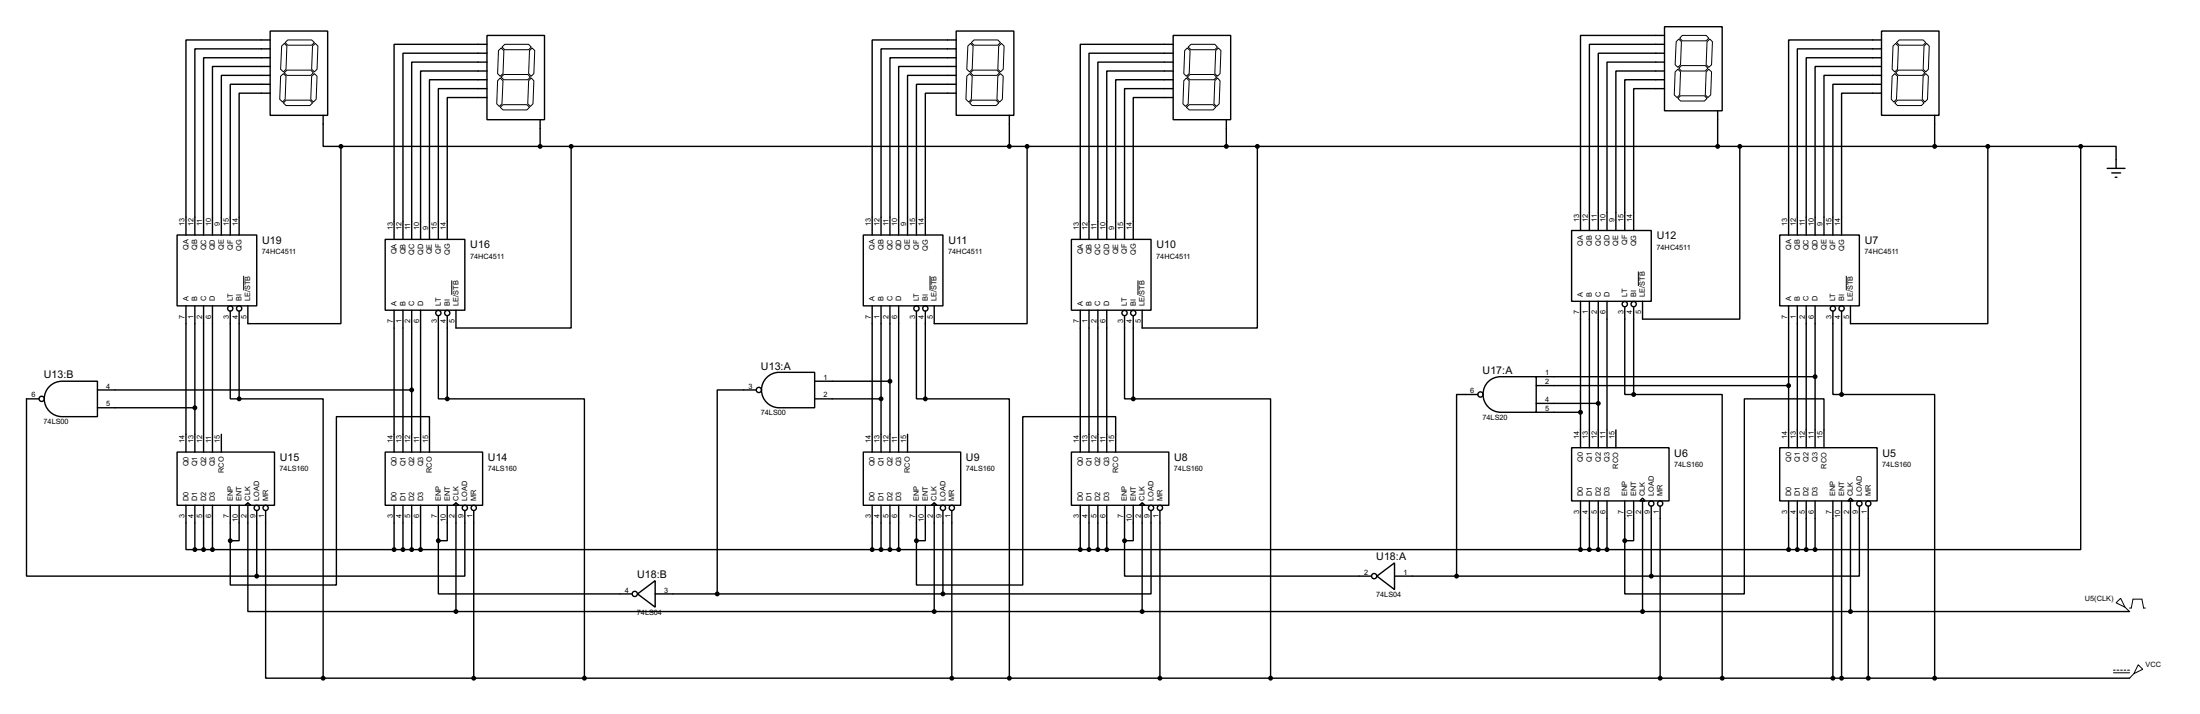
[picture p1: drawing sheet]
<svg xmlns="http://www.w3.org/2000/svg" width="631mm" height="205mm" viewBox="0 0 631 205" stroke-linecap="round" stroke-linejoin="round" font-family="sans-serif">
<g fill="none" stroke="#000" stroke-width=".4">
<path d="M77.5 8.9h16.5v24.2h-16.5zM77.5 11.5h-24.1v55.9M77.5 14h-21.6v53.4M77.5 16.6h-19.1v50.8M77.5 19.1h-16.5v48.3M139.7 10.2h16.5v24.1h-16.5zM139.7 12.7h-26.6v55.9M139.7 15.3h-24.1v53.3M139.7 17.8h-21.6v50.8M274.3 8.9h16.6v24.2h-16.6zM274.3 11.5h-24.1v55.9M274.3 14h-21.5v53.4"/>
<path d="M274.3 16.6h-19v50.8M274.3 19.1h-16.5v48.3M336.6 10.2h16.5v24.1h-16.5zM336.6 12.7h-26.7v55.9M336.6 15.3h-24.2v53.3M336.6 17.8h-21.6v50.8M477.5 7.7h16.6v24.1h-16.6zM477.5 10.2h-24.1v55.9M477.5 12.7h-21.5v53.4M477.5 15.3h-19v50.8M477.5 17.8h-16.5v48.3M539.8 8.9h16.5v24.2h-16.5z"/>
<path d="M539.8 11.5h-26.7v55.9M539.8 14h-24.2v53.4M539.8 16.6h-21.6v50.8M539.8 19.1h-19.1v48.3M77.5 21.6h-14v45.8M77.5 24.2h-11.4v43.2M77.5 26.7h-8.9v40.7M92.7 33.1v8.9h5.1M139.7 20.4h-19v48.2M139.7 22.9h-16.5v45.7M139.7 25.4h-13.9v43.2M139.7 28h-11.4v40.6"/>
<path d="M155 34.3v7.7M274.3 21.6h-13.9v45.8M274.3 24.2h-11.4v43.2M274.3 26.7h-8.8v40.7M289.6 33.1v8.9M336.6 20.4h-19.1v48.2M336.6 22.9h-16.5v45.7M336.6 25.4h-14v43.2M336.6 28h-11.5v40.6M351.8 34.3v7.7M477.5 20.4h-13.9v45.7M477.5 22.9h-11.4v43.2"/>
<path d="M477.5 25.4h-8.8v40.7M492.8 31.8v10.2M539.8 21.6h-16.5v45.8M539.8 24.2h-14v43.2M539.8 26.7h-11.5v40.7M555 33.1v8.9M97.8 42v50.8h-26.7v-5.1M97.8 42h499.1M163.9 42v52h-33.1v-5.1M294.7 42v50.8h-26.7v-5.1M360.7 42v52h-33v-5.1M499.1 42v49.5h-27.9v-5.1"/>
<path d="M570.3 42v50.8h-39.4v-5.1M596.9 42h10.2v6.3M596.9 42v115.5h-76.2M604.5 48.3h5.1M605.8 49.6h2.6M606.8 50.8h.5M50.8 67.4h22.9v20.3h-22.9zM110.5 68.6h22.9v20.3h-22.9zM247.7 67.4h22.8v20.3h-22.8zM307.4 68.6h22.8v20.3h-22.8zM450.9 66.1h22.8v20.3h-22.8zM510.6 67.4h22.8v20.3h-22.8z"/>
<path d="M53.4 87.7v41.9M55.9 87.7v41.9M58.4 87.7v41.9M61 87.7v41.9M66.1 89.2v25.1h2.5M68.6 89.2v25.1M113.1 88.9v40.7M115.6 88.9v40.7M118.1 88.9v40.7M120.7 88.9v40.7M125.8 90.5v23.8h2.5M128.3 90.5v23.8"/>
<path d="M250.2 87.7v41.9M252.8 87.7v41.9M255.3 87.7v41.9M257.8 87.7v41.9M262.9 89.2v25.1h2.6M265.5 89.2v25.1M309.9 88.9v40.7M312.4 88.9v40.7M315 88.9v40.7M317.5 88.9v40.7M322.6 90.5v23.8h2.5M325.1 90.5v23.8"/>
<path d="M453.4 86.4v41.9M456 86.4v41.9M458.5 86.4v41.9M461 86.4v41.9M466.1 87.9v25.2h2.6M468.7 87.9v25.2M513.1 87.7v40.6M515.6 87.7v40.6M518.2 87.7v40.6M520.7 87.7v40.6M525.8 89.2v23.9h2.5M528.3 89.2v23.9"/>
<path d="M11.2 114.3h-3.6v50.8h66.1M13.9 111a5.1 5.1 0 0 1 3.9-1.7h10.2v10.1h-10.2a5.1 5.1 0 0 1-4.6-2.9 5.1 5.1 0 0 1 .7-5.5zM28 116.9h27.9M28 111.8h90.1M68.6 114.3h24.1v80.1M128.3 114.3h39.4v80.1M216.9 111.8h-11.1v58.4M219.7 108.5a5.1 5.1 0 0 1 3.8-1.8h10.2v10.2h-10.2a5.1 5.1 0 0 1-4.6-3 5.1 5.1 0 0 1 .8-5.4zM233.7 114.3h19.1M233.7 109.3h21.6M265.5 114.3h24.1v80.1M325.1 114.3h39.4v80.1"/>
<path d="M424 113.1h-6.1v52M426.7 109.7a5.1 5.1 0 0 1 3.9-1.7h10.1v10.2h-10.1a5.2 5.2 0 0 1-4.7-3.1 5.2 5.2 0 0 1 .8-5.4zM440.7 118.2h12.7M440.7 115.6h17.8M440.7 110.5h72.4M440.7 108h80M468.7 113.1h25.4v81.3M528.3 113.1h26.7v81.3M50.8 129.6h28v15.2h-28zM63.5 124.5v5.1M110.5 129.6h28v15.2h-28zM123.2 129.6v-10.2h-26.7v48.3h-30.4v-12.7"/>
<path d="M247.7 129.6h27.9v15.2h-27.9zM260.4 124.5v5.1M307.4 129.6h27.9v15.2h-27.9zM320.1 129.6v-10.2h-26.7v48.3h-30.5v-12.7M450.9 128.3h27.9v15.3h-27.9zM463.6 123.2v5.1M510.6 128.3h27.9v15.3h-27.9zM523.3 128.3v-14h-22.9v55.9h-34.3v-15.2M53.4 144.8v12.7h2.5M55.9 157.5h464.8M55.9 144.8v12.7M58.4 144.8v12.7"/>
<path d="M61 144.8v12.7M66.1 144.8v10.2M68.6 144.8v10.2h-2.5M70.4 144.8l.7-.7 .8 .7zM71.1 144.8v30.5h59.7M73.7 146.3v18.8M76.2 146.3v48.1h16.5M113.1 144.8v12.7M115.6 144.8v12.7M118.1 144.8v12.7M120.7 144.8v12.7M125.8 155v15.2h55.6"/>
<path d="M125.8 144.8v10.2M128.3 144.8v10.2h-2.5M130.1 144.8l.7-.7 .8 .7zM130.8 144.8v30.5M133.4 146.3v18.8h-59.7M135.9 146.3v48.1M250.2 144.8v12.7M252.8 144.8v12.7M255.3 144.8v12.7M257.8 144.8v12.7M262.9 144.8v10.2M265.5 144.8v10.2h-2.6"/>
<path d="M267.2 144.8l.8-.7 .8 .7zM268 144.8v30.5M270.5 146.3v23.9M273.1 146.3v48.1M309.9 144.8v12.7M312.4 144.8v12.7M315 144.8v12.7M317.5 144.8v12.7M322.6 155v10.1h70.9M322.6 144.8v10.2M325.1 144.8v10.2h-2.5M326.9 144.8l.8-.7 .8 .7z"/>
<path d="M327.7 144.8v30.5M330.2 146.3v23.9h-59.7M332.8 146.3v48.1M453.4 143.6v13.9M456 143.6v13.9M458.5 143.6v13.9M461 143.6v13.9M466.1 143.6v11.4M468.7 143.6v11.4h-2.6M470.4 143.6l.8-.8 .8 .8zM471.2 143.6v31.7M473.7 145.1v20"/>
<path d="M476.3 145.1v49.3M513.1 143.6v13.9M515.6 143.6v13.9M518.2 143.6v13.9M520.7 143.6v13.9M525.8 143.6v50.8M528.3 143.6v50.8M530.9 142.8l.8 .8h-1.6zM530.9 143.6v31.7M533.4 145.1v20h-59.7M536 145.1v49.3M130.8 175.3h480.1"/>
<path d="M182.9 170.2l5.1-3.8v7.6zM188 170.2h82.5M395 165.1l5.1-3.8v7.7zM400.1 165.1h73.6M92.7 194.4h518.2"/>
<circle cx="66" cy="88.4" r=".75"/>
<circle cx="68.6" cy="88.4" r=".75"/>
<circle cx="125.7" cy="89.7" r=".75"/>
<circle cx="128.3" cy="89.7" r=".75"/>
<circle cx="262.9" cy="88.4" r=".75"/>
<circle cx="265.4" cy="88.4" r=".75"/>
<circle cx="322.6" cy="89.7" r=".75"/>
<circle cx="325.1" cy="89.7" r=".75"/>
<circle cx="466.1" cy="87.2" r=".75"/>
<circle cx="468.6" cy="87.2" r=".75"/>
<circle cx="525.8" cy="88.4" r=".75"/>
<circle cx="528.3" cy="88.4" r=".75"/>
<circle cx="11.9" cy="114.3" r=".75"/>
<circle cx="217.7" cy="111.8" r=".75"/>
<circle cx="424.7" cy="113.1" r=".75"/>
<circle cx="73.6" cy="145.6" r=".75"/>
<circle cx="76.2" cy="145.6" r=".75"/>
<circle cx="133.3" cy="145.6" r=".75"/>
<circle cx="135.9" cy="145.6" r=".75"/>
<circle cx="270.5" cy="145.6" r=".75"/>
<circle cx="273" cy="145.6" r=".75"/>
<circle cx="330.2" cy="145.6" r=".75"/>
<circle cx="332.7" cy="145.6" r=".75"/>
<circle cx="473.7" cy="144.3" r=".75"/>
<circle cx="476.2" cy="144.3" r=".75"/>
<circle cx="533.4" cy="144.3" r=".75"/>
<circle cx="535.9" cy="144.3" r=".75"/>
<circle cx="182.1" cy="170.2" r=".75"/>
<circle cx="394.2" cy="165.1" r=".75"/>
</g>
<g fill="none" stroke="#000" stroke-width=".29">
<path d="M80.8 13.2l.8-.7 .7 .7-.2 6.7-.8 .7-.8-.7zM81.8 12.2l.8-.7h6.8l.8 .7-.8 .8h-6.8zM89.7 13.2l.8-.7 .7 .7-.2 6.7-.8 .7-.8-.7zM143 14.5l.8-.7 .8 .7-.3 6.6-.8 .8-.7-.8zM144 13.5l.8-.8h6.9l.7 .8-.7 .8h-6.9zM151.9 14.5l.8-.7 .7 .7-.2 6.6-.8 .8-.7-.8zM277.7 13.2l.7-.7 .8 .7-.3 6.7-.7 .7-.8-.7zM278.7 12.2l.7-.7h6.9l.7 .7-.7 .8h-6.9zM286.5 13.2l.8-.7 .8 .7-.3 6.7-.8 .7-.7-.7zM340.6 13.8l.8 .7-.2 6.6-.8 .8-.8-.8 .3-6.6zM341.7 12.7h6.8l.8 .8-.8 .8h-6.8l-.8-.8zM349.5 13.8l.8 .7-.3 6.6-.7 .8-.8-.8 .3-6.6z"/>
<path d="M480.9 12l.7-.8 .8 .8-.3 6.6-.7 .7-.8-.7zM481.6 19.6l.8-.8h6.8l.8 .8-.8 .8h-6.8zM482.6 10.2h6.9l.7 .8-.7 .7h-6.9l-.7-.7zM489.7 12l.8-.8 .8 .8-.3 6.6-.8 .7-.7-.7zM543.1 13.2l.7-.7 .8 .7-.2 6.7-.8 .7-.8-.7zM544.1 12.2l.8-.7h6.8l.8 .7-.8 .8h-6.8zM552.7 12.5l.8 .7-.3 6.7-.7 .7-.8-.7 .3-6.7zM80.5 21.9l.8-.8 .8 .8-.3 6.6-.7 .8-.8-.8zM81.6 20.9l.7-.8h6.9l.7 .8-.7 .7h-6.9zM82.1 28.7h6.8l.8 .8-.8 .8h-6.8l-.8-.8zM89.4 21.9l.8-.8 .8 .8-.3 6.6-.8 .8-.7-.8zM143.5 30.8l.8-.8h6.9l.7 .8-.7 .7h-6.9z"/>
<path d="M143.5 22.4l.8 .8-.3 6.6-.7 .7-.8-.7 .3-6.6zM143.8 22.1l.8-.7h6.8l.8 .7-.8 .8h-6.8zM152.4 22.4l.8 .8-.3 6.6-.7 .7-.8-.7 .3-6.6zM277.4 21.9l.8-.8 .7 .8-.2 6.6-.8 .8-.8-.8zM278.4 20.9l.8-.8h6.8l.8 .8-.8 .7h-6.8zM278.9 28.7h6.9l.7 .8-.7 .8h-6.9l-.7-.8zM286.3 21.9l.7-.8 .8 .8-.2 6.6-.8 .8-.8-.8zM340.4 30.8l.8-.8h6.8l.8 .8-.8 .7h-6.8zM340.4 22.4l.8 .8-.3 6.6-.8 .7-.7-.7 .2-6.6zM340.6 22.1l.8-.7h6.9l.7 .7-.7 .8h-6.9zM349.3 22.4l.7 .8-.2 6.6-.8 .7-.7-.7 .2-6.6zM480.6 20.6l.8-.7 .7 .7-.2 6.6-.8 .8-.8-.8z"/>
<path d="M481.4 28.2l.7-.7h6.9l.7 .7-.7 .8h-6.9zM489.5 20.6l.7-.7 .8 .7-.2 6.6-.8 .8-.8-.8zM543.6 29.5l.8-.8h6.8l.8 .8-.8 .8h-6.8zM543.6 21.1l.8 .8-.3 6.6-.8 .8-.7-.8 .2-6.6zM543.8 20.9l.8-.8h6.9l.7 .8-.7 .7h-6.9zM551.7 21.9l.8-.8 .7 .8-.2 6.6-.8 .8-.7-.8zM69.9 79.1v4.1M266.8 79v4.2M470 77.8v4.2M529.7 79v4.2M129.6 80.4v4.1M326.5 80.4v4.1"/>
<path d="M607.1 172.8l1.3-1.3 1.2 2.5zM609.6 174l1.3 1.3M610.9 174.3h.5l.5-2.6h2.6l.5 2.6h.5M606.3 192.1h.5M606.3 192.8h4.6M607.3 192.1h.6M608.4 192.1h.5M609.4 192.1h.5M610.4 192.1h.5M612.2 193.1l-1.3 1.3M613.4 190.5l1.3 1.3-2.5 1.3z"/>
</g>
<g fill="#000" stroke="#000" stroke-width=".4">
<circle cx="97.8" cy="42" r=".5"/>
<circle cx="154.9" cy="42" r=".5"/>
<circle cx="163.8" cy="42" r=".5"/>
<circle cx="289.5" cy="42" r=".5"/>
<circle cx="294.6" cy="42" r=".5"/>
<circle cx="351.8" cy="42" r=".5"/>
<circle cx="360.7" cy="42" r=".5"/>
<circle cx="492.7" cy="42" r=".5"/>
<circle cx="499.1" cy="42" r=".5"/>
<circle cx="555" cy="42" r=".5"/>
<circle cx="570.2" cy="42" r=".5"/>
<circle cx="596.9" cy="42" r=".5"/>
<circle cx="55.9" cy="116.9" r=".5"/>
<circle cx="68.6" cy="114.3" r=".5"/>
<circle cx="118.1" cy="111.8" r=".5"/>
<circle cx="128.3" cy="114.3" r=".5"/>
<circle cx="252.7" cy="114.3" r=".5"/>
<circle cx="255.3" cy="109.3" r=".5"/>
<circle cx="265.4" cy="114.3" r=".5"/>
<circle cx="325.1" cy="114.3" r=".5"/>
<circle cx="453.4" cy="118.2" r=".5"/>
<circle cx="458.5" cy="115.6" r=".5"/>
<circle cx="468.6" cy="113.1" r=".5"/>
<circle cx="513.1" cy="110.5" r=".5"/>
<circle cx="520.7" cy="108" r=".5"/>
<circle cx="528.3" cy="113.1" r=".5"/>
<circle cx="55.9" cy="157.5" r=".5"/>
<circle cx="58.4" cy="157.5" r=".5"/>
<circle cx="60.9" cy="157.5" r=".5"/>
<circle cx="66" cy="155" r=".5"/>
<circle cx="113" cy="157.5" r=".5"/>
<circle cx="115.6" cy="157.5" r=".5"/>
<circle cx="118.1" cy="157.5" r=".5"/>
<circle cx="120.6" cy="157.5" r=".5"/>
<circle cx="125.7" cy="155" r=".5"/>
<circle cx="250.2" cy="157.5" r=".5"/>
<circle cx="252.7" cy="157.5" r=".5"/>
<circle cx="255.3" cy="157.5" r=".5"/>
<circle cx="257.8" cy="157.5" r=".5"/>
<circle cx="262.9" cy="155" r=".5"/>
<circle cx="309.9" cy="157.5" r=".5"/>
<circle cx="312.4" cy="157.5" r=".5"/>
<circle cx="314.9" cy="157.5" r=".5"/>
<circle cx="317.5" cy="157.5" r=".5"/>
<circle cx="322.6" cy="155" r=".5"/>
<circle cx="453.4" cy="157.5" r=".5"/>
<circle cx="455.9" cy="157.5" r=".5"/>
<circle cx="458.5" cy="157.5" r=".5"/>
<circle cx="461" cy="157.5" r=".5"/>
<circle cx="466.1" cy="155" r=".5"/>
<circle cx="513.1" cy="157.5" r=".5"/>
<circle cx="515.6" cy="157.5" r=".5"/>
<circle cx="518.1" cy="157.5" r=".5"/>
<circle cx="520.7" cy="157.5" r=".5"/>
<circle cx="73.6" cy="165.1" r=".5"/>
<circle cx="130.8" cy="175.3" r=".5"/>
<circle cx="205.7" cy="170.2" r=".5"/>
<circle cx="268" cy="175.3" r=".5"/>
<circle cx="270.5" cy="170.2" r=".5"/>
<circle cx="327.6" cy="175.3" r=".5"/>
<circle cx="417.8" cy="165.1" r=".5"/>
<circle cx="471.2" cy="175.3" r=".5"/>
<circle cx="473.7" cy="165.1" r=".5"/>
<circle cx="530.8" cy="175.3" r=".5"/>
<circle cx="92.7" cy="194.4" r=".5"/>
<circle cx="135.9" cy="194.4" r=".5"/>
<circle cx="167.6" cy="194.4" r=".5"/>
<circle cx="273" cy="194.4" r=".5"/>
<circle cx="289.5" cy="194.4" r=".5"/>
<circle cx="332.7" cy="194.4" r=".5"/>
<circle cx="364.5" cy="194.4" r=".5"/>
<circle cx="476.2" cy="194.4" r=".5"/>
<circle cx="494" cy="194.4" r=".5"/>
<circle cx="525.8" cy="194.4" r=".5"/>
<circle cx="528.3" cy="194.4" r=".5"/>
<circle cx="535.9" cy="194.4" r=".5"/>
<circle cx="555" cy="194.4" r=".5"/>
</g>
<g font-size="3.4">
<text x="75.2" y="69.8">U19</text>
<text x="134.9" y="71.2">U16</text>
<text x="272.1" y="69.8">U11</text>
<text x="331.8" y="71.2">U10</text>
<text x="475.3" y="68.6">U12</text>
<text x="535" y="69.8">U7</text>
<text x="218.3" y="105.9">U13:A</text>
<text x="425.3" y="107.2">U17:A</text>
<text x="12.6" y="108.5">U13:B</text>
<text x="480.3" y="130.9">U6</text>
<text x="540" y="130.9">U5</text>
<text x="80.3" y="132.1">U15</text>
<text x="140" y="132.1">U14</text>
<text x="277.1" y="132.1">U9</text>
<text x="336.8" y="132.1">U8</text>
<text x="394.8" y="160.5">U18:A</text>
<text x="182.8" y="165.6">U18:B</text>
</g>
<g font-size="2.4">
<text x="52.9" y="64.8" transform="rotate(-90 52.9 64.8)">13</text>
<text x="55.5" y="64.8" transform="rotate(-90 55.5 64.8)">12</text>
<text x="58" y="64.8" transform="rotate(-90 58 64.8)">11</text>
<text x="60.6" y="64.8" transform="rotate(-90 60.6 64.8)">10</text>
<text x="63.1" y="64.8" transform="rotate(-90 63.1 64.8)">9</text>
<text x="65.7" y="64.8" transform="rotate(-90 65.7 64.8)">15</text>
<text x="68.2" y="64.8" transform="rotate(-90 68.2 64.8)">14</text>
<text x="249.8" y="64.8" transform="rotate(-90 249.8 64.8)">13</text>
<text x="252.4" y="64.8" transform="rotate(-90 252.4 64.8)">12</text>
<text x="254.9" y="64.8" transform="rotate(-90 254.9 64.8)">11</text>
<text x="257.4" y="64.8" transform="rotate(-90 257.4 64.8)">10</text>
<text x="260" y="64.8" transform="rotate(-90 260 64.8)">9</text>
<text x="262.5" y="64.8" transform="rotate(-90 262.5 64.8)">15</text>
<text x="265.1" y="64.8" transform="rotate(-90 265.1 64.8)">14</text>
<text x="453" y="63.5" transform="rotate(-90 453 63.5)">13</text>
<text x="455.6" y="63.5" transform="rotate(-90 455.6 63.5)">12</text>
<text x="458.1" y="63.5" transform="rotate(-90 458.1 63.5)">11</text>
<text x="460.6" y="63.5" transform="rotate(-90 460.6 63.5)">10</text>
<text x="463.2" y="63.5" transform="rotate(-90 463.2 63.5)">9</text>
<text x="465.7" y="63.5" transform="rotate(-90 465.7 63.5)">15</text>
<text x="468.3" y="63.5" transform="rotate(-90 468.3 63.5)">14</text>
<text x="512.7" y="64.8" transform="rotate(-90 512.7 64.8)">13</text>
<text x="515.2" y="64.8" transform="rotate(-90 515.2 64.8)">12</text>
<text x="517.8" y="64.8" transform="rotate(-90 517.8 64.8)">11</text>
<text x="520.3" y="64.8" transform="rotate(-90 520.3 64.8)">10</text>
<text x="522.9" y="64.8" transform="rotate(-90 522.9 64.8)">9</text>
<text x="525.4" y="64.8" transform="rotate(-90 525.4 64.8)">15</text>
<text x="527.9" y="64.8" transform="rotate(-90 527.9 64.8)">14</text>
<text x="54.1" y="71.6" transform="rotate(-90 54.1 71.6)">QA</text>
<text x="56.6" y="71.6" transform="rotate(-90 56.6 71.6)">QB</text>
<text x="59.1" y="71.8" transform="rotate(-90 59.1 71.8)">QC</text>
<text x="61.7" y="71.8" transform="rotate(-90 61.7 71.8)">QD</text>
<text x="64.2" y="71.6" transform="rotate(-90 64.2 71.6)">QE</text>
<text x="66.8" y="71.5" transform="rotate(-90 66.8 71.5)">QF</text>
<text x="69.3" y="71.9" transform="rotate(-90 69.3 71.9)">QG</text>
<text x="112.7" y="66.1" transform="rotate(-90 112.7 66.1)">13</text>
<text x="115.2" y="66" transform="rotate(-90 115.2 66)">12</text>
<text x="117.7" y="66" transform="rotate(-90 117.7 66)">11</text>
<text x="120.3" y="66.1" transform="rotate(-90 120.3 66.1)">10</text>
<text x="122.8" y="66.1" transform="rotate(-90 122.8 66.1)">9</text>
<text x="125.4" y="66.1" transform="rotate(-90 125.4 66.1)">15</text>
<text x="127.9" y="66" transform="rotate(-90 127.9 66)">14</text>
<text x="250.9" y="71.6" transform="rotate(-90 250.9 71.6)">QA</text>
<text x="253.5" y="71.6" transform="rotate(-90 253.5 71.6)">QB</text>
<text x="256" y="71.8" transform="rotate(-90 256 71.8)">QC</text>
<text x="258.5" y="71.8" transform="rotate(-90 258.5 71.8)">QD</text>
<text x="261.1" y="71.6" transform="rotate(-90 261.1 71.6)">QE</text>
<text x="263.6" y="71.5" transform="rotate(-90 263.6 71.5)">QF</text>
<text x="266.2" y="71.9" transform="rotate(-90 266.2 71.9)">QG</text>
<text x="309.5" y="66.1" transform="rotate(-90 309.5 66.1)">13</text>
<text x="312" y="66" transform="rotate(-90 312 66)">12</text>
<text x="314.6" y="66.1" transform="rotate(-90 314.6 66.1)">11</text>
<text x="317.1" y="66" transform="rotate(-90 317.1 66)">10</text>
<text x="319.6" y="66" transform="rotate(-90 319.6 66)">9</text>
<text x="322.2" y="66.1" transform="rotate(-90 322.2 66.1)">15</text>
<text x="324.7" y="66" transform="rotate(-90 324.7 66)">14</text>
<text x="454.1" y="70.4" transform="rotate(-90 454.1 70.4)">QA</text>
<text x="456.7" y="70.4" transform="rotate(-90 456.7 70.4)">QB</text>
<text x="459.2" y="70.5" transform="rotate(-90 459.2 70.5)">QC</text>
<text x="461.7" y="70.5" transform="rotate(-90 461.7 70.5)">QD</text>
<text x="464.3" y="70.4" transform="rotate(-90 464.3 70.4)">QE</text>
<text x="466.8" y="70.3" transform="rotate(-90 466.8 70.3)">QF</text>
<text x="469.4" y="70.6" transform="rotate(-90 469.4 70.6)">QG</text>
<text x="475.2" y="71.6">74HC4511</text>
<text x="513.8" y="71.6" transform="rotate(-90 513.8 71.6)">QA</text>
<text x="516.3" y="71.6" transform="rotate(-90 516.3 71.6)">QB</text>
<text x="518.9" y="71.8" transform="rotate(-90 518.9 71.8)">QC</text>
<text x="521.4" y="71.8" transform="rotate(-90 521.4 71.8)">QD</text>
<text x="524" y="71.6" transform="rotate(-90 524 71.6)">QE</text>
<text x="526.5" y="71.5" transform="rotate(-90 526.5 71.5)">QF</text>
<text x="529" y="71.9" transform="rotate(-90 529 71.9)">QG</text>
<text x="75.2" y="72.9">74HC4511</text>
<text x="113.8" y="72.9" transform="rotate(-90 113.8 72.9)">QA</text>
<text x="116.3" y="72.9" transform="rotate(-90 116.3 72.9)">QB</text>
<text x="118.8" y="73" transform="rotate(-90 118.8 73)">QC</text>
<text x="121.4" y="73" transform="rotate(-90 121.4 73)">QD</text>
<text x="123.9" y="72.9" transform="rotate(-90 123.9 72.9)">QE</text>
<text x="126.5" y="72.8" transform="rotate(-90 126.5 72.8)">QF</text>
<text x="129" y="73.1" transform="rotate(-90 129 73.1)">QG</text>
<text x="134.9" y="74.1">74HC4511</text>
<text x="272" y="72.9">74HC4511</text>
<text x="310.6" y="72.9" transform="rotate(-90 310.6 72.9)">QA</text>
<text x="313.1" y="72.9" transform="rotate(-90 313.1 72.9)">QB</text>
<text x="315.7" y="73" transform="rotate(-90 315.7 73)">QC</text>
<text x="318.2" y="73" transform="rotate(-90 318.2 73)">QD</text>
<text x="320.8" y="72.9" transform="rotate(-90 320.8 72.9)">QE</text>
<text x="323.3" y="72.8" transform="rotate(-90 323.3 72.8)">QF</text>
<text x="325.8" y="73.1" transform="rotate(-90 325.8 73.1)">QG</text>
<text x="331.7" y="74.1">74HC4511</text>
<text x="534.9" y="72.9">74HC4511</text>
<text x="54.1" y="86.3" transform="rotate(-90 54.1 86.3)">A</text>
<text x="56.6" y="86.3" transform="rotate(-90 56.6 86.3)">B</text>
<text x="59.1" y="86.3" transform="rotate(-90 59.1 86.3)">C</text>
<text x="61.7" y="86.3" transform="rotate(-90 61.7 86.3)">D</text>
<text x="66.8" y="86.3" transform="rotate(-90 66.8 86.3)">LT</text>
<text x="69.3" y="86.3" transform="rotate(-90 69.3 86.3)">BI</text>
<text x="71.8" y="86.3" transform="rotate(-90 71.8 86.3)">LE/STB</text>
<text x="113.8" y="87.6" transform="rotate(-90 113.8 87.6)">A</text>
<text x="116.3" y="87.6" transform="rotate(-90 116.3 87.6)">B</text>
<text x="118.8" y="87.6" transform="rotate(-90 118.8 87.6)">C</text>
<text x="121.4" y="87.6" transform="rotate(-90 121.4 87.6)">D</text>
<text x="126.5" y="87.6" transform="rotate(-90 126.5 87.6)">LT</text>
<text x="129" y="87.6" transform="rotate(-90 129 87.6)">BI</text>
<text x="131.5" y="87.6" transform="rotate(-90 131.5 87.6)">LE/STB</text>
<text x="250.9" y="86.3" transform="rotate(-90 250.9 86.3)">A</text>
<text x="253.5" y="86.3" transform="rotate(-90 253.5 86.3)">B</text>
<text x="256" y="86.3" transform="rotate(-90 256 86.3)">C</text>
<text x="258.5" y="86.3" transform="rotate(-90 258.5 86.3)">D</text>
<text x="263.6" y="86.3" transform="rotate(-90 263.6 86.3)">LT</text>
<text x="266.2" y="86.3" transform="rotate(-90 266.2 86.3)">BI</text>
<text x="268.7" y="86.3" transform="rotate(-90 268.7 86.3)">LE/STB</text>
<text x="310.6" y="87.6" transform="rotate(-90 310.6 87.6)">A</text>
<text x="313.1" y="87.6" transform="rotate(-90 313.1 87.6)">B</text>
<text x="315.7" y="87.6" transform="rotate(-90 315.7 87.6)">C</text>
<text x="318.2" y="87.6" transform="rotate(-90 318.2 87.6)">D</text>
<text x="323.3" y="87.6" transform="rotate(-90 323.3 87.6)">LT</text>
<text x="325.8" y="87.6" transform="rotate(-90 325.8 87.6)">BI</text>
<text x="328.4" y="87.6" transform="rotate(-90 328.4 87.6)">LE/STB</text>
<text x="454.1" y="85.1" transform="rotate(-90 454.1 85.1)">A</text>
<text x="456.7" y="85.1" transform="rotate(-90 456.7 85.1)">B</text>
<text x="459.2" y="85.1" transform="rotate(-90 459.2 85.1)">C</text>
<text x="461.7" y="85.1" transform="rotate(-90 461.7 85.1)">D</text>
<text x="466.8" y="85.1" transform="rotate(-90 466.8 85.1)">LT</text>
<text x="469.4" y="85.1" transform="rotate(-90 469.4 85.1)">BI</text>
<text x="471.9" y="85.1" transform="rotate(-90 471.9 85.1)">LE/STB</text>
<text x="513.8" y="86.3" transform="rotate(-90 513.8 86.3)">A</text>
<text x="516.3" y="86.3" transform="rotate(-90 516.3 86.3)">B</text>
<text x="518.8" y="86.3" transform="rotate(-90 518.8 86.3)">C</text>
<text x="521.4" y="86.3" transform="rotate(-90 521.4 86.3)">D</text>
<text x="526.5" y="86.3" transform="rotate(-90 526.5 86.3)">LT</text>
<text x="529" y="86.3" transform="rotate(-90 529 86.3)">BI</text>
<text x="531.5" y="86.3" transform="rotate(-90 531.5 86.3)">LE/STB</text>
<text x="52.9" y="91.4" transform="rotate(-90 52.9 91.4)">7</text>
<text x="55.5" y="91.4" transform="rotate(-90 55.5 91.4)">1</text>
<text x="58" y="91.4" transform="rotate(-90 58 91.4)">2</text>
<text x="60.5" y="91.4" transform="rotate(-90 60.5 91.4)">6</text>
<text x="65.6" y="91.4" transform="rotate(-90 65.6 91.4)">3</text>
<text x="68.2" y="91.4" transform="rotate(-90 68.2 91.4)">4</text>
<text x="70.7" y="91.4" transform="rotate(-90 70.7 91.4)">5</text>
<text x="112.7" y="92.6" transform="rotate(-90 112.7 92.6)">7</text>
<text x="115.2" y="92.6" transform="rotate(-90 115.2 92.6)">1</text>
<text x="117.7" y="92.6" transform="rotate(-90 117.7 92.6)">2</text>
<text x="120.3" y="92.6" transform="rotate(-90 120.3 92.6)">6</text>
<text x="125.4" y="92.6" transform="rotate(-90 125.4 92.6)">3</text>
<text x="127.9" y="92.6" transform="rotate(-90 127.9 92.6)">4</text>
<text x="130.4" y="92.6" transform="rotate(-90 130.4 92.6)">5</text>
<text x="249.8" y="91.4" transform="rotate(-90 249.8 91.4)">7</text>
<text x="252.4" y="91.4" transform="rotate(-90 252.4 91.4)">1</text>
<text x="254.9" y="91.4" transform="rotate(-90 254.9 91.4)">2</text>
<text x="257.4" y="91.4" transform="rotate(-90 257.4 91.4)">6</text>
<text x="262.5" y="91.4" transform="rotate(-90 262.5 91.4)">3</text>
<text x="265.1" y="91.4" transform="rotate(-90 265.1 91.4)">4</text>
<text x="267.6" y="91.4" transform="rotate(-90 267.6 91.4)">5</text>
<text x="309.5" y="92.6" transform="rotate(-90 309.5 92.6)">7</text>
<text x="312" y="92.6" transform="rotate(-90 312 92.6)">1</text>
<text x="314.6" y="92.6" transform="rotate(-90 314.6 92.6)">2</text>
<text x="317.1" y="92.6" transform="rotate(-90 317.1 92.6)">6</text>
<text x="322.2" y="92.6" transform="rotate(-90 322.2 92.6)">3</text>
<text x="324.7" y="92.6" transform="rotate(-90 324.7 92.6)">4</text>
<text x="327.3" y="92.6" transform="rotate(-90 327.3 92.6)">5</text>
<text x="453" y="90" transform="rotate(-90 453 90)">7</text>
<text x="455.6" y="90.1" transform="rotate(-90 455.6 90.1)">1</text>
<text x="458.1" y="90.1" transform="rotate(-90 458.1 90.1)">2</text>
<text x="460.6" y="90.1" transform="rotate(-90 460.6 90.1)">6</text>
<text x="465.7" y="90" transform="rotate(-90 465.7 90)">3</text>
<text x="468.3" y="90.1" transform="rotate(-90 468.3 90.1)">4</text>
<text x="470.8" y="90.1" transform="rotate(-90 470.8 90.1)">5</text>
<text x="512.7" y="91.4" transform="rotate(-90 512.7 91.4)">7</text>
<text x="515.2" y="91.3" transform="rotate(-90 515.2 91.3)">1</text>
<text x="517.8" y="91.4" transform="rotate(-90 517.8 91.4)">2</text>
<text x="520.3" y="91.4" transform="rotate(-90 520.3 91.4)">6</text>
<text x="525.4" y="91.4" transform="rotate(-90 525.4 91.4)">3</text>
<text x="527.9" y="91.3" transform="rotate(-90 527.9 91.3)">4</text>
<text x="530.5" y="91.4" transform="rotate(-90 530.5 91.4)">5</text>
<text x="443.3" y="107.6">1</text>
<text x="9" y="113.9">6</text>
<text x="30.5" y="111.4">4</text>
<text x="214.8" y="111.4">3</text>
<text x="236.2" y="108.9">1</text>
<text x="236.2" y="113.9">2</text>
<text x="421.8" y="112.7">6</text>
<text x="443.3" y="110.1">2</text>
<text x="30.5" y="116.5">5</text>
<text x="218.3" y="119">74LS00</text>
<text x="443.3" y="115.2">4</text>
<text x="443.3" y="117.8">5</text>
<text x="12.5" y="121.5">74LS00</text>
<text x="425.3" y="120.3">74LS20</text>
<text x="453" y="125.7" transform="rotate(-90 453 125.7)">14</text>
<text x="455.6" y="125.8" transform="rotate(-90 455.6 125.8)">13</text>
<text x="458.1" y="125.7" transform="rotate(-90 458.1 125.7)">12</text>
<text x="460.6" y="125.8" transform="rotate(-90 460.6 125.8)">11</text>
<text x="463.2" y="125.7" transform="rotate(-90 463.2 125.7)">15</text>
<text x="512.7" y="125.8" transform="rotate(-90 512.7 125.8)">14</text>
<text x="515.2" y="125.7" transform="rotate(-90 515.2 125.7)">13</text>
<text x="517.8" y="125.8" transform="rotate(-90 517.8 125.8)">12</text>
<text x="520.3" y="125.7" transform="rotate(-90 520.3 125.7)">11</text>
<text x="522.8" y="125.7" transform="rotate(-90 522.8 125.7)">15</text>
<text x="53" y="127" transform="rotate(-90 53 127)">14</text>
<text x="55.5" y="127" transform="rotate(-90 55.5 127)">13</text>
<text x="58" y="127" transform="rotate(-90 58 127)">12</text>
<text x="60.6" y="127" transform="rotate(-90 60.6 127)">11</text>
<text x="63.1" y="127" transform="rotate(-90 63.1 127)">15</text>
<text x="112.7" y="127" transform="rotate(-90 112.7 127)">14</text>
<text x="115.2" y="127" transform="rotate(-90 115.2 127)">13</text>
<text x="117.7" y="127" transform="rotate(-90 117.7 127)">12</text>
<text x="120.3" y="127" transform="rotate(-90 120.3 127)">11</text>
<text x="122.8" y="127" transform="rotate(-90 122.8 127)">15</text>
<text x="249.8" y="127" transform="rotate(-90 249.8 127)">14</text>
<text x="252.4" y="127" transform="rotate(-90 252.4 127)">13</text>
<text x="254.9" y="127" transform="rotate(-90 254.9 127)">12</text>
<text x="257.4" y="127" transform="rotate(-90 257.4 127)">11</text>
<text x="260" y="127" transform="rotate(-90 260 127)">15</text>
<text x="309.5" y="127" transform="rotate(-90 309.5 127)">14</text>
<text x="312" y="127" transform="rotate(-90 312 127)">13</text>
<text x="314.6" y="127" transform="rotate(-90 314.6 127)">12</text>
<text x="317.1" y="127" transform="rotate(-90 317.1 127)">11</text>
<text x="319.7" y="127" transform="rotate(-90 319.7 127)">15</text>
<text x="54.1" y="133.6" transform="rotate(-90 54.1 133.6)">Q0</text>
<text x="56.6" y="133.6" transform="rotate(-90 56.6 133.6)">Q1</text>
<text x="59.1" y="133.6" transform="rotate(-90 59.1 133.6)">Q2</text>
<text x="61.6" y="133.6" transform="rotate(-90 61.6 133.6)">Q3</text>
<text x="64.2" y="135.6" transform="rotate(-90 64.2 135.6)">RCO</text>
<text x="80.2" y="135.1">74LS160</text>
<text x="113.8" y="133.6" transform="rotate(-90 113.8 133.6)">Q0</text>
<text x="116.3" y="133.6" transform="rotate(-90 116.3 133.6)">Q1</text>
<text x="118.8" y="133.6" transform="rotate(-90 118.8 133.6)">Q2</text>
<text x="121.4" y="133.6" transform="rotate(-90 121.4 133.6)">Q3</text>
<text x="123.9" y="135.6" transform="rotate(-90 123.9 135.6)">RCO</text>
<text x="139.9" y="135.1">74LS160</text>
<text x="250.9" y="133.6" transform="rotate(-90 250.9 133.6)">Q0</text>
<text x="253.5" y="133.6" transform="rotate(-90 253.5 133.6)">Q1</text>
<text x="256" y="133.6" transform="rotate(-90 256 133.6)">Q2</text>
<text x="258.5" y="133.6" transform="rotate(-90 258.5 133.6)">Q3</text>
<text x="261.1" y="135.6" transform="rotate(-90 261.1 135.6)">RCO</text>
<text x="277.1" y="135.1">74LS160</text>
<text x="310.6" y="133.6" transform="rotate(-90 310.6 133.6)">Q0</text>
<text x="313.1" y="133.6" transform="rotate(-90 313.1 133.6)">Q1</text>
<text x="315.7" y="133.6" transform="rotate(-90 315.7 133.6)">Q2</text>
<text x="318.2" y="133.6" transform="rotate(-90 318.2 133.6)">Q3</text>
<text x="320.8" y="135.6" transform="rotate(-90 320.8 135.6)">RCO</text>
<text x="336.8" y="135.1">74LS160</text>
<text x="454.1" y="132.3" transform="rotate(-90 454.1 132.3)">Q0</text>
<text x="456.7" y="132.3" transform="rotate(-90 456.7 132.3)">Q1</text>
<text x="459.2" y="132.3" transform="rotate(-90 459.2 132.3)">Q2</text>
<text x="461.7" y="132.3" transform="rotate(-90 461.7 132.3)">Q3</text>
<text x="464.3" y="134.3" transform="rotate(-90 464.3 134.3)">RCO</text>
<text x="480.3" y="133.8">74LS160</text>
<text x="513.8" y="132.3" transform="rotate(-90 513.8 132.3)">Q0</text>
<text x="516.3" y="132.3" transform="rotate(-90 516.3 132.3)">Q1</text>
<text x="518.9" y="132.3" transform="rotate(-90 518.9 132.3)">Q2</text>
<text x="521.4" y="132.3" transform="rotate(-90 521.4 132.3)">Q3</text>
<text x="524" y="134.3" transform="rotate(-90 524 134.3)">RCO</text>
<text x="540" y="133.8">74LS160</text>
<text x="54" y="143.5" transform="rotate(-90 54 143.5)">D0</text>
<text x="56.6" y="143.5" transform="rotate(-90 56.6 143.5)">D1</text>
<text x="59.1" y="143.5" transform="rotate(-90 59.1 143.5)">D2</text>
<text x="61.6" y="143.5" transform="rotate(-90 61.6 143.5)">D3</text>
<text x="66.7" y="143.5" transform="rotate(-90 66.7 143.5)">ENP</text>
<text x="69.3" y="143.5" transform="rotate(-90 69.3 143.5)">ENT</text>
<text x="71.8" y="143.5" transform="rotate(-90 71.8 143.5)">CLK</text>
<text x="74.3" y="143.5" transform="rotate(-90 74.3 143.5)">LOAD</text>
<text x="76.9" y="143.5" transform="rotate(-90 76.9 143.5)">MR</text>
<text x="113.8" y="143.5" transform="rotate(-90 113.8 143.5)">D0</text>
<text x="116.3" y="143.5" transform="rotate(-90 116.3 143.5)">D1</text>
<text x="118.8" y="143.5" transform="rotate(-90 118.8 143.5)">D2</text>
<text x="121.4" y="143.5" transform="rotate(-90 121.4 143.5)">D3</text>
<text x="126.5" y="143.5" transform="rotate(-90 126.5 143.5)">ENP</text>
<text x="129" y="143.5" transform="rotate(-90 129 143.5)">ENT</text>
<text x="131.5" y="143.5" transform="rotate(-90 131.5 143.5)">CLK</text>
<text x="134.1" y="143.5" transform="rotate(-90 134.1 143.5)">LOAD</text>
<text x="136.6" y="143.5" transform="rotate(-90 136.6 143.5)">MR</text>
<text x="250.9" y="143.5" transform="rotate(-90 250.9 143.5)">D0</text>
<text x="253.5" y="143.5" transform="rotate(-90 253.5 143.5)">D1</text>
<text x="256" y="143.5" transform="rotate(-90 256 143.5)">D2</text>
<text x="258.5" y="143.5" transform="rotate(-90 258.5 143.5)">D3</text>
<text x="263.6" y="143.5" transform="rotate(-90 263.6 143.5)">ENP</text>
<text x="266.2" y="143.5" transform="rotate(-90 266.2 143.5)">ENT</text>
<text x="268.7" y="143.5" transform="rotate(-90 268.7 143.5)">CLK</text>
<text x="271.2" y="143.5" transform="rotate(-90 271.2 143.5)">LOAD</text>
<text x="273.8" y="143.5" transform="rotate(-90 273.8 143.5)">MR</text>
<text x="310.6" y="143.5" transform="rotate(-90 310.6 143.5)">D0</text>
<text x="313.1" y="143.5" transform="rotate(-90 313.1 143.5)">D1</text>
<text x="315.7" y="143.5" transform="rotate(-90 315.7 143.5)">D2</text>
<text x="318.2" y="143.5" transform="rotate(-90 318.2 143.5)">D3</text>
<text x="323.3" y="143.5" transform="rotate(-90 323.3 143.5)">ENP</text>
<text x="325.8" y="143.5" transform="rotate(-90 325.8 143.5)">ENT</text>
<text x="328.4" y="143.5" transform="rotate(-90 328.4 143.5)">CLK</text>
<text x="330.9" y="143.5" transform="rotate(-90 330.9 143.5)">LOAD</text>
<text x="333.5" y="143.5" transform="rotate(-90 333.5 143.5)">MR</text>
<text x="454.1" y="142.2" transform="rotate(-90 454.1 142.2)">D0</text>
<text x="456.7" y="142.2" transform="rotate(-90 456.7 142.2)">D1</text>
<text x="459.2" y="142.2" transform="rotate(-90 459.2 142.2)">D2</text>
<text x="461.7" y="142.2" transform="rotate(-90 461.7 142.2)">D3</text>
<text x="466.8" y="142.2" transform="rotate(-90 466.8 142.2)">ENP</text>
<text x="469.4" y="142.2" transform="rotate(-90 469.4 142.2)">ENT</text>
<text x="471.9" y="142.2" transform="rotate(-90 471.9 142.2)">CLK</text>
<text x="474.4" y="142.2" transform="rotate(-90 474.4 142.2)">LOAD</text>
<text x="477" y="142.2" transform="rotate(-90 477 142.2)">MR</text>
<text x="513.8" y="142.2" transform="rotate(-90 513.8 142.2)">D0</text>
<text x="516.3" y="142.2" transform="rotate(-90 516.3 142.2)">D1</text>
<text x="518.9" y="142.2" transform="rotate(-90 518.9 142.2)">D2</text>
<text x="521.4" y="142.2" transform="rotate(-90 521.4 142.2)">D3</text>
<text x="526.5" y="142.2" transform="rotate(-90 526.5 142.2)">ENP</text>
<text x="529" y="142.2" transform="rotate(-90 529 142.2)">ENT</text>
<text x="531.6" y="142.2" transform="rotate(-90 531.6 142.2)">CLK</text>
<text x="534.1" y="142.2" transform="rotate(-90 534.1 142.2)">LOAD</text>
<text x="536.7" y="142.2" transform="rotate(-90 536.7 142.2)">MR</text>
<text x="53" y="148.5" transform="rotate(-90 53 148.5)">3</text>
<text x="55.5" y="148.5" transform="rotate(-90 55.5 148.5)">4</text>
<text x="58" y="148.5" transform="rotate(-90 58 148.5)">5</text>
<text x="60.6" y="148.5" transform="rotate(-90 60.6 148.5)">6</text>
<text x="65.7" y="148.5" transform="rotate(-90 65.7 148.5)">7</text>
<text x="68.2" y="149.7" transform="rotate(-90 68.2 149.7)">10</text>
<text x="70.7" y="148.5" transform="rotate(-90 70.7 148.5)">2</text>
<text x="73.3" y="148.5" transform="rotate(-90 73.3 148.5)">9</text>
<text x="75.8" y="148.5" transform="rotate(-90 75.8 148.5)">1</text>
<text x="112.7" y="148.5" transform="rotate(-90 112.7 148.5)">3</text>
<text x="115.2" y="148.5" transform="rotate(-90 115.2 148.5)">4</text>
<text x="117.7" y="148.5" transform="rotate(-90 117.7 148.5)">5</text>
<text x="120.3" y="148.5" transform="rotate(-90 120.3 148.5)">6</text>
<text x="125.4" y="148.5" transform="rotate(-90 125.4 148.5)">7</text>
<text x="127.9" y="149.6" transform="rotate(-90 127.9 149.6)">10</text>
<text x="130.4" y="148.5" transform="rotate(-90 130.4 148.5)">2</text>
<text x="133" y="148.5" transform="rotate(-90 133 148.5)">9</text>
<text x="135.5" y="148.5" transform="rotate(-90 135.5 148.5)">1</text>
<text x="249.8" y="148.5" transform="rotate(-90 249.8 148.5)">3</text>
<text x="252.4" y="148.5" transform="rotate(-90 252.4 148.5)">4</text>
<text x="254.9" y="148.5" transform="rotate(-90 254.9 148.5)">5</text>
<text x="257.4" y="148.5" transform="rotate(-90 257.4 148.5)">6</text>
<text x="262.5" y="148.5" transform="rotate(-90 262.5 148.5)">7</text>
<text x="265.1" y="149.6" transform="rotate(-90 265.1 149.6)">10</text>
<text x="267.6" y="148.5" transform="rotate(-90 267.6 148.5)">2</text>
<text x="270.1" y="148.5" transform="rotate(-90 270.1 148.5)">9</text>
<text x="272.7" y="148.5" transform="rotate(-90 272.7 148.5)">1</text>
<text x="309.5" y="148.5" transform="rotate(-90 309.5 148.5)">3</text>
<text x="312" y="148.5" transform="rotate(-90 312 148.5)">4</text>
<text x="314.6" y="148.5" transform="rotate(-90 314.6 148.5)">5</text>
<text x="317.1" y="148.5" transform="rotate(-90 317.1 148.5)">6</text>
<text x="322.2" y="148.5" transform="rotate(-90 322.2 148.5)">7</text>
<text x="324.7" y="149.7" transform="rotate(-90 324.7 149.7)">10</text>
<text x="327.3" y="148.5" transform="rotate(-90 327.3 148.5)">2</text>
<text x="329.8" y="148.5" transform="rotate(-90 329.8 148.5)">9</text>
<text x="332.4" y="148.5" transform="rotate(-90 332.4 148.5)">1</text>
<text x="453" y="147.2" transform="rotate(-90 453 147.2)">3</text>
<text x="455.6" y="147.2" transform="rotate(-90 455.6 147.2)">4</text>
<text x="458.1" y="147.2" transform="rotate(-90 458.1 147.2)">5</text>
<text x="460.6" y="147.2" transform="rotate(-90 460.6 147.2)">6</text>
<text x="465.7" y="147.2" transform="rotate(-90 465.7 147.2)">7</text>
<text x="468.3" y="148.4" transform="rotate(-90 468.3 148.4)">10</text>
<text x="470.8" y="147.2" transform="rotate(-90 470.8 147.2)">2</text>
<text x="473.3" y="147.2" transform="rotate(-90 473.3 147.2)">9</text>
<text x="475.9" y="147.2" transform="rotate(-90 475.9 147.2)">1</text>
<text x="512.7" y="147.2" transform="rotate(-90 512.7 147.2)">3</text>
<text x="515.2" y="147.2" transform="rotate(-90 515.2 147.2)">4</text>
<text x="517.8" y="147.2" transform="rotate(-90 517.8 147.2)">5</text>
<text x="520.3" y="147.2" transform="rotate(-90 520.3 147.2)">6</text>
<text x="525.4" y="147.2" transform="rotate(-90 525.4 147.2)">7</text>
<text x="527.9" y="148.3" transform="rotate(-90 527.9 148.3)">10</text>
<text x="530.5" y="147.2" transform="rotate(-90 530.5 147.2)">2</text>
<text x="533" y="147.2" transform="rotate(-90 533 147.2)">9</text>
<text x="535.6" y="147.2" transform="rotate(-90 535.6 147.2)">1</text>
<text x="391.3" y="164.7">2</text>
<text x="402.6" y="164.7">1</text>
<text x="179.2" y="169.8">4</text>
<text x="190.5" y="169.8">3</text>
<text x="394.8" y="171.1">74LS04</text>
<text x="598.1" y="172.2">U5(CLK)</text>
<text x="182.7" y="176.1">74LS04</text>
<text x="615.5" y="191.2">VCC</text>
</g>
</svg>
